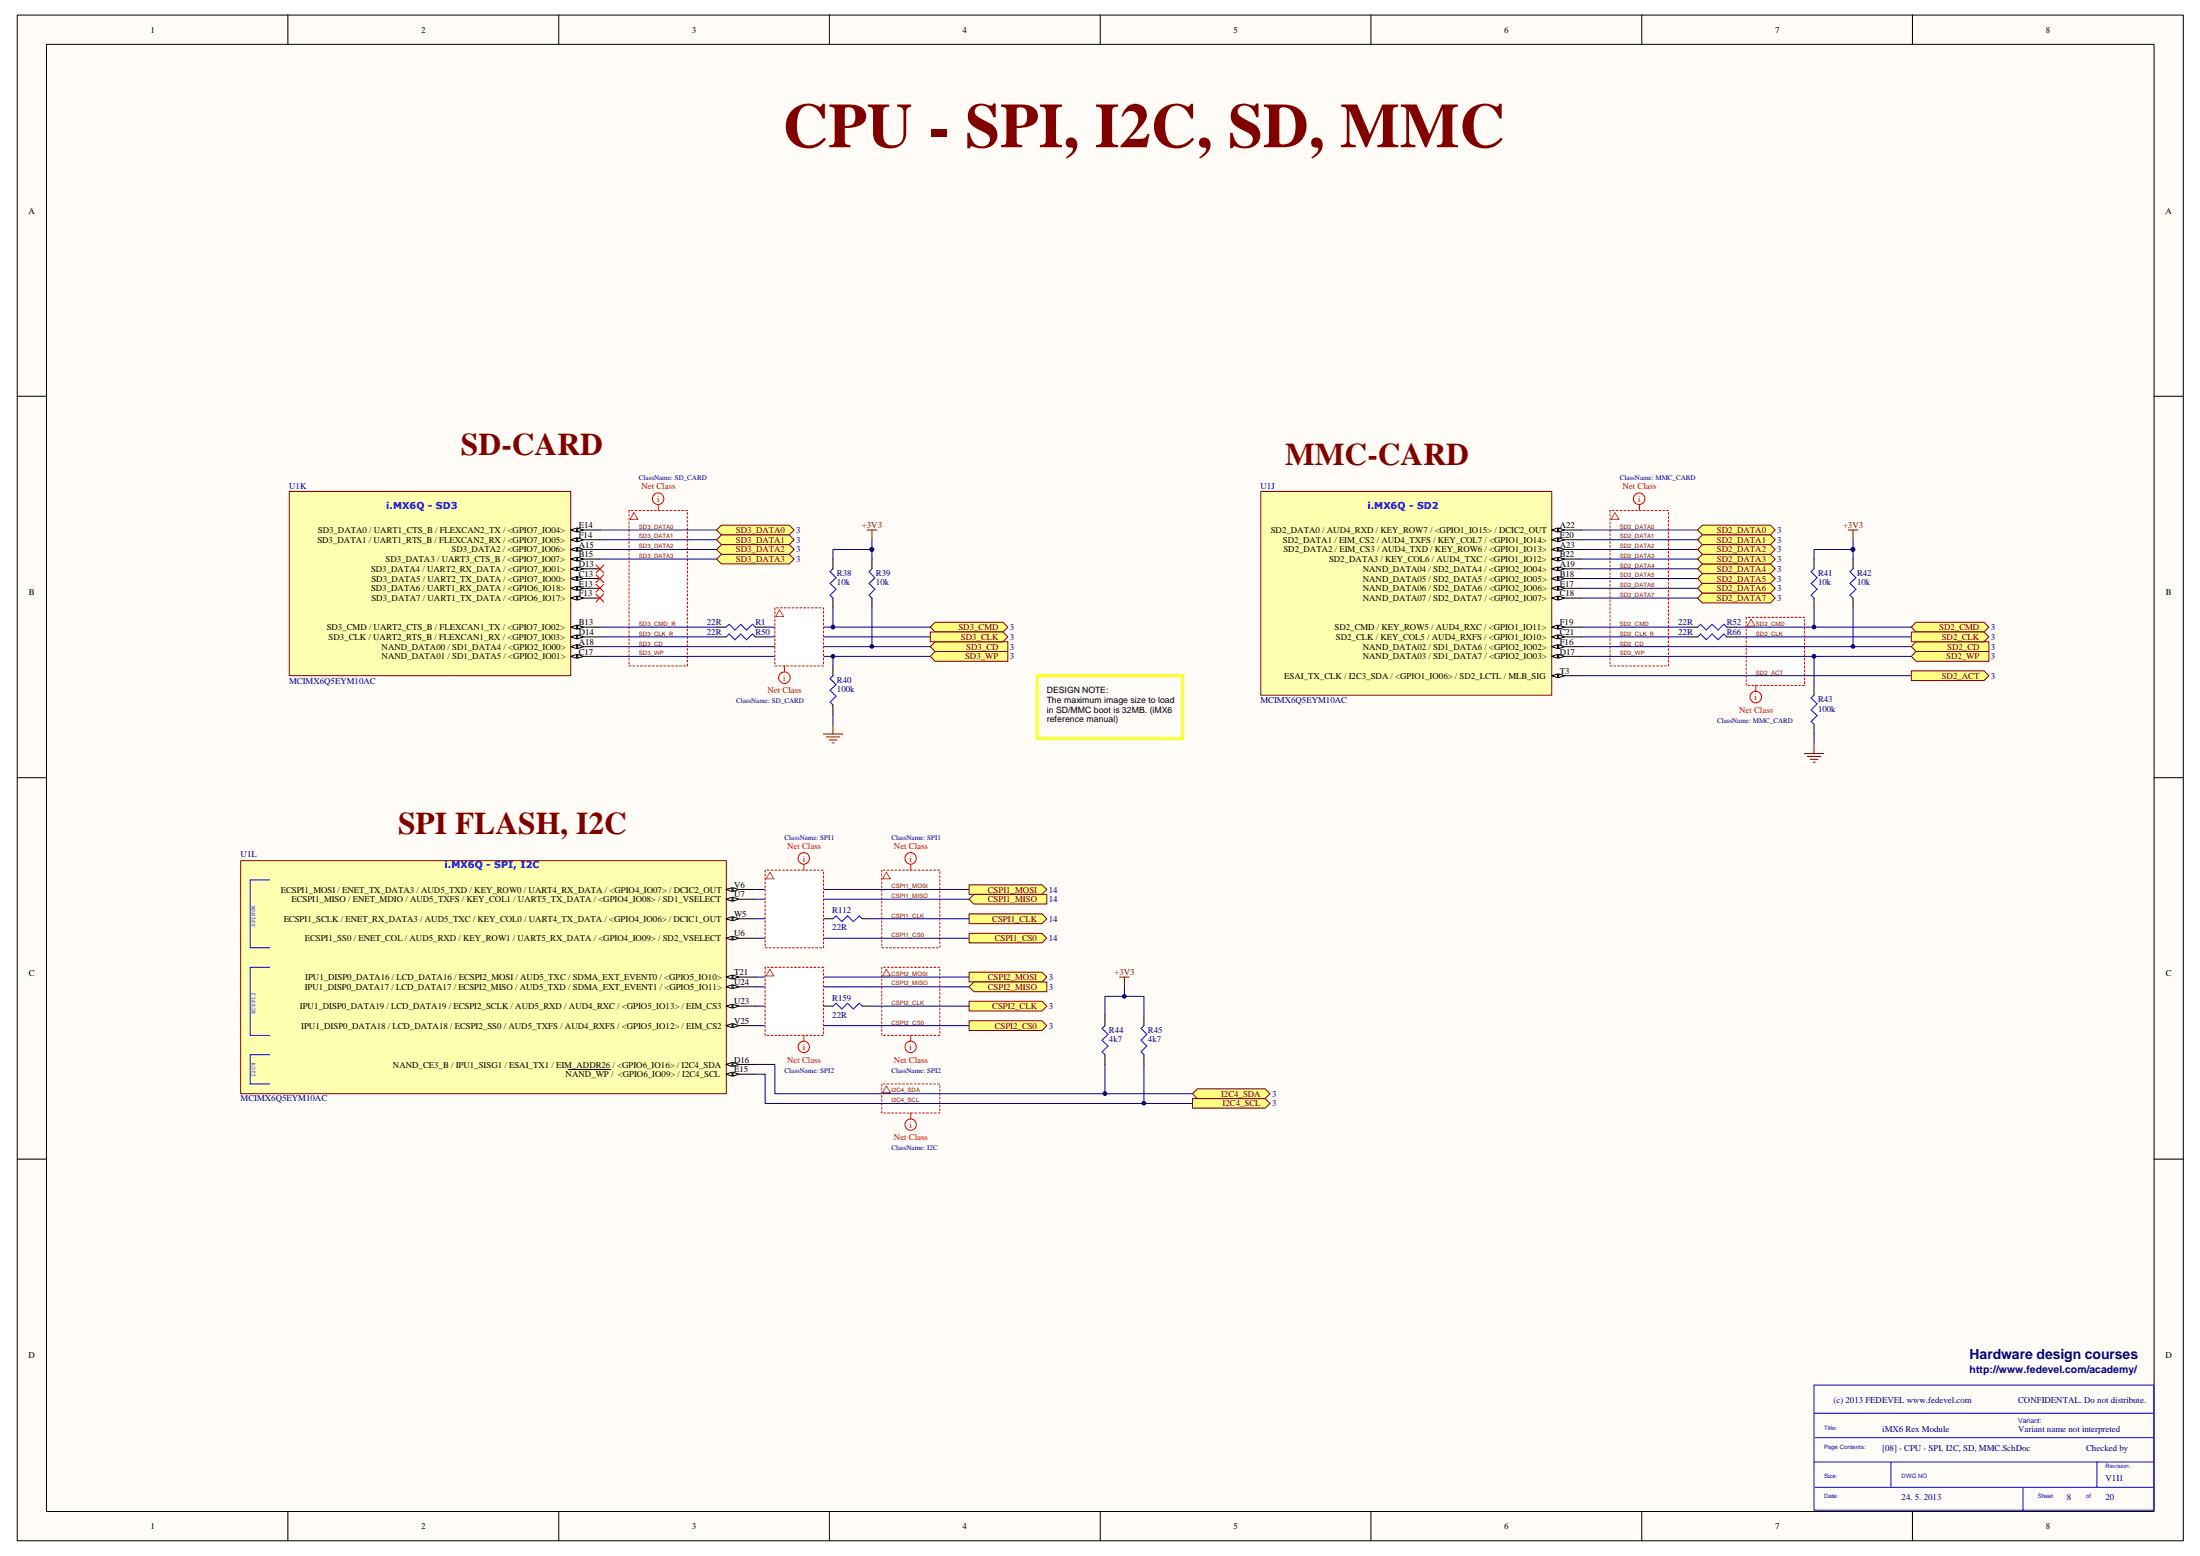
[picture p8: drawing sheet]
<svg xmlns="http://www.w3.org/2000/svg" width="420mm" height="297mm" viewBox="0 0 420 297" stroke-linecap="round" stroke-linejoin="round" font-family="sans-serif">
<path d="M3.3 2.9h413.7v291.2h-413.7z" fill="#fffcf8"/>
<path d="M3.3 2.9h413.7v291.2h-413.7z" fill="none" stroke="#000" stroke-width=".19"/>
<path d="M8.9 8.5h402.5v280h-402.5z" fill="#fffcf8"/>
<g fill="none" stroke="#000" stroke-width=".19">
<path d="M8.9 8.5h402.5v280h-402.5zM55 2.8v5.6M106.7 2.8v5.6M158.4 2.8v5.6M210.1 2.8v5.6M261.8 2.8v5.6M313.6 2.8v5.6M365.2 2.8v5.6M3.3 75.6h5.5M411.4 75.6h5.6M3.3 148.5h5.5M411.4 148.5h5.6"/>
<path d="M3.3 221.3h5.5M411.4 221.3h5.6M55 288.5v5.6M106.7 288.5v5.6M158.4 288.5v5.6M210.1 288.5v5.6M261.8 288.5v5.6M313.6 288.5v5.6M365.2 288.5v5.6"/>
</g>
<path d="M333.5 117.9h11.1v13h-11.1z" fill-rule="evenodd" fill="#fff"/>
<path d="M333.5 117.9h11.1v13h-11.1z" fill="none" stroke="#f00" stroke-width=".19" stroke-dasharray=".4 .4"/>
<path d="M334.4 118.2l.7 1.3h-1.4z" fill="none" stroke="#f33" stroke-width=".19"/>
<path d="M307.5 97.5h11.1v29.6h-11.1z" fill-rule="evenodd" fill="#fff"/>
<path d="M307.5 97.5h11.1v29.6h-11.1z" fill="none" stroke="#f00" stroke-width=".19" stroke-dasharray=".4 .4"/>
<path d="M308.4 97.8l.8 1.3h-1.5z" fill="none" stroke="#f33" stroke-width=".19"/>
<path d="M120.1 97.5h11.2v29.6h-11.2z" fill-rule="evenodd" fill="#fff"/>
<path d="M120.1 97.5h11.2v29.6h-11.2z" fill="none" stroke="#f00" stroke-width=".19" stroke-dasharray=".4 .4"/>
<path d="M121.1 97.8l.7 1.3h-1.5z" fill="none" stroke="#f33" stroke-width=".19"/>
<path d="M168.4 166.1h11.1v14.8h-11.1z" fill-rule="evenodd" fill="#fff"/>
<path d="M168.4 166.1h11.1v14.8h-11.1z" fill="none" stroke="#f00" stroke-width=".19" stroke-dasharray=".4 .4"/>
<path d="M169.3 166.5l.7 1.3h-1.4z" fill="none" stroke="#f33" stroke-width=".19"/>
<path d="M168.4 184.7h11.1v13h-11.1z" fill-rule="evenodd" fill="#fff"/>
<path d="M168.4 184.7h11.1v13h-11.1z" fill="none" stroke="#f00" stroke-width=".19" stroke-dasharray=".4 .4"/>
<path d="M169.3 185l.7 1.3h-1.4z" fill="none" stroke="#f33" stroke-width=".19"/>
<path d="M168.4 206.9h11.1v5.6h-11.1z" fill-rule="evenodd" fill="#fff"/>
<path d="M168.4 206.9h11.1v5.6h-11.1z" fill="none" stroke="#f00" stroke-width=".19" stroke-dasharray=".4 .4"/>
<path d="M169.3 207.3l.7 1.3h-1.4z" fill="none" stroke="#f33" stroke-width=".19"/>
<path d="M346.4 264.4h64.9v23.9h-64.9zM346.4 269.8h65M346.4 279.1h65M346.7 274.4h64.7M361.1 279.1v4.8M400.5 279.1v4.8M346.7 283.9h64.7M386.4 283.9v4.6" fill="none" stroke="#00f" stroke-width=".19"/>
<path d="M114.6 101.2h22.3M114.6 104.9h22.3M114.6 106.7h22.3M114.6 103h22.3M146.1 119.7h31.6M114.6 123.4h63.1M114.6 125.3h63.1M146.1 121.6h31.6M214.7 188.4v1.8" fill="none" stroke="#000080" stroke-width=".19"/>
<path d="M213.8 186.5h1.9M214.7 186.5v1.9" fill="none" stroke="#800000" stroke-width=".19"/>
<circle cx="214.7" cy="190.2" r=".35" fill="#000080"/>
<g fill="none" stroke="#000080" stroke-width=".19">
<path d="M144.3 179.1h40.8M144.3 169.8h40.8M144.3 171.7h40.8M144.3 203.2h3.7v5.6h79.7M144.3 205.1h1.8v5.6h81.6"/>
<circle cx="214.7" cy="190.2" r=".35"/>
</g>
<path d="M185.1 168.9h13.9l.9 .9-.9 .9h-13.9z" fill-rule="evenodd" fill="#ffff80"/>
<path d="M185.1 168.9h13.9l.9 .9-.9 .9h-13.9z" fill="none" stroke="#800000" stroke-width=".19"/>
<path d="M185.1 171.7l.9-1h13.9v1.9h-13.9z" fill-rule="evenodd" fill="#ffff80"/>
<path d="M185.1 171.7l.9-1h13.9v1.9h-13.9z" fill="none" stroke="#800000" stroke-width=".19"/>
<path d="M185.1 174.5h13.9l.9 .9-.9 .9h-13.9z" fill-rule="evenodd" fill="#ffff80"/>
<path d="M185.1 174.5h13.9l.9 .9-.9 .9h-13.9z" fill="none" stroke="#800000" stroke-width=".19"/>
<path d="M185.1 178.2h13.9l.9 .9-.9 .9h-13.9z" fill-rule="evenodd" fill="#ffff80"/>
<path d="M185.1 178.2h13.9l.9 .9-.9 .9h-13.9z" fill="none" stroke="#800000" stroke-width=".19"/>
<path d="M144.3 195.8h40.8M144.3 186.5h40.8M144.3 188.4h40.8" fill="none" stroke="#000080" stroke-width=".19"/>
<path d="M185.1 185.6h13.9l.9 .9-.9 1h-13.9z" fill-rule="evenodd" fill="#ffff80"/>
<path d="M185.1 185.6h13.9l.9 .9-.9 1h-13.9z" fill="none" stroke="#800000" stroke-width=".19"/>
<path d="M185.1 188.4l.9-.9h13.9v1.8h-13.9z" fill-rule="evenodd" fill="#ffff80"/>
<path d="M185.1 188.4l.9-.9h13.9v1.8h-13.9z" fill="none" stroke="#800000" stroke-width=".19"/>
<path d="M185.1 191.1h13.9l.9 1-.9 .9h-13.9z" fill-rule="evenodd" fill="#ffff80"/>
<path d="M185.1 191.1h13.9l.9 1-.9 .9h-13.9z" fill="none" stroke="#800000" stroke-width=".19"/>
<path d="M185.1 194.9h13.9l.9 .9-.9 .9h-13.9z" fill-rule="evenodd" fill="#ffff80"/>
<path d="M185.1 194.9h13.9l.9 .9-.9 .9h-13.9z" fill="none" stroke="#800000" stroke-width=".19"/>
<path d="M211 193.9v-3.7h7.5v3.7M211 203.2v5.6" fill="none" stroke="#000080" stroke-width=".19"/>
<circle cx="211" cy="208.8" r=".35" fill="#000080"/>
<g fill="none" stroke="#000080" stroke-width=".19">
<path d="M218.5 203.2v7.5"/>
<circle cx="211" cy="208.8" r=".35"/>
</g>
<circle cx="218.5" cy="210.6" r=".35" fill="#000080"/>
<circle cx="218.5" cy="210.6" r=".35" fill="none" stroke="#000080" stroke-width=".19"/>
<path d="M227.7 209.7h13.9l1 1-1 .8h-13.9z" fill-rule="evenodd" fill="#ffff80"/>
<path d="M227.7 209.7h13.9l1 1-1 .8h-13.9z" fill="none" stroke="#800000" stroke-width=".19"/>
<path d="M227.7 208.8l1-.9h12.9l1 .9-1 .9h-12.9z" fill-rule="evenodd" fill="#ffff80"/>
<path d="M227.7 208.8l1-.9h12.9l1 .9-1 .9h-12.9z" fill="none" stroke="#800000" stroke-width=".19"/>
<g fill="none" stroke="#f00" stroke-width=".19">
<path d="M173.9 165v1.1M173.9 197.7v1.1M173.9 212.5v1.1"/>
<circle cx="173.9" cy="163.9" r="1.09"/>
<circle cx="173.9" cy="199.9" r="1.09"/>
<circle cx="173.9" cy="214.7" r="1.08"/>
</g>
<path d="M177.7 119.7l.9-.9h12.9l1 .9-1 .9h-12.9z" fill-rule="evenodd" fill="#ffff80"/>
<path d="M177.7 119.7l.9-.9h12.9l1 .9-1 .9h-12.9z" fill="none" stroke="#800000" stroke-width=".19"/>
<path d="M177.7 123.4l.9-.9h13.9v1.9h-13.9z" fill-rule="evenodd" fill="#ffff80"/>
<path d="M177.7 123.4l.9-.9h13.9v1.9h-13.9z" fill="none" stroke="#800000" stroke-width=".19"/>
<path d="M177.7 120.6h13.8l1 1-1 .9h-13.8z" fill-rule="evenodd" fill="#ffff80"/>
<path d="M177.7 120.6h13.8l1 1-1 .9h-13.8z" fill="none" stroke="#800000" stroke-width=".19"/>
<path d="M177.7 125.3l.9-.9h13.9v1.8h-13.9z" fill-rule="evenodd" fill="#ffff80"/>
<path d="M177.7 125.3l.9-.9h13.9v1.8h-13.9z" fill="none" stroke="#800000" stroke-width=".19"/>
<g fill="none" stroke="#f00" stroke-width=".19">
<path d="M125.7 96.4v1.1"/>
<circle cx="125.7" cy="95.2" r="1.1"/>
</g>
<path d="M302 108.6h22.2M302 112.3h22.2M302 114.2h22.2M302 110.4h22.2M331.6 119.7h33.4M302 123.4h63M302 125.3h63M331.6 121.6h33.4" fill="none" stroke="#000080" stroke-width=".19"/>
<path d="M325.1 107.7h13l.9 .9-.9 .9h-13l-.9-.9z" fill-rule="evenodd" fill="#ffff80"/>
<path d="M325.1 107.7h13l.9 .9-.9 .9h-13l-.9-.9z" fill="none" stroke="#800000" stroke-width=".19"/>
<path d="M325.1 109.5h13l.9 .9-.9 1h-13l-.9-1z" fill-rule="evenodd" fill="#ffff80"/>
<path d="M325.1 109.5h13l.9 .9-.9 1h-13l-.9-1z" fill="none" stroke="#800000" stroke-width=".19"/>
<path d="M325.1 111.4h13l.9 .9-.9 .9h-13l-.9-.9z" fill-rule="evenodd" fill="#ffff80"/>
<path d="M325.1 111.4h13l.9 .9-.9 .9h-13l-.9-.9z" fill="none" stroke="#800000" stroke-width=".19"/>
<path d="M325.1 113.2h13l.9 1-.9 .9h-13l-.9-.9z" fill-rule="evenodd" fill="#ffff80"/>
<path d="M325.1 113.2h13l.9 1-.9 .9h-13l-.9-.9z" fill="none" stroke="#800000" stroke-width=".19"/>
<path d="M365.9 118.8h13l.9 .9-.9 .9h-13l-.9-.9z" fill-rule="evenodd" fill="#ffff80"/>
<path d="M365.9 118.8h13l.9 .9-.9 .9h-13l-.9-.9z" fill="none" stroke="#800000" stroke-width=".19"/>
<path d="M365.9 122.5h13.9v1.9h-13.9l-.9-1z" fill-rule="evenodd" fill="#ffff80"/>
<path d="M365.9 122.5h13.9v1.9h-13.9l-.9-1z" fill="none" stroke="#800000" stroke-width=".19"/>
<path d="M365 120.6h13.9l.9 1-.9 .9h-13.9z" fill-rule="evenodd" fill="#ffff80"/>
<path d="M365 120.6h13.9l.9 1-.9 .9h-13.9z" fill="none" stroke="#800000" stroke-width=".19"/>
<path d="M302 101.2h22.2M302 104.9h22.2M302 106.7h22.2M302 103h22.2" fill="none" stroke="#000080" stroke-width=".19"/>
<path d="M365.9 124.4h13.9v1.8h-13.9l-.9-.9z" fill-rule="evenodd" fill="#ffff80"/>
<path d="M165.6 101.2h1.9M166.5 101.2v1.8M365.9 124.4h13.9v1.8h-13.9l-.9-.9z" fill="none" stroke="#800000" stroke-width=".19"/>
<g fill="none" stroke="#f00" stroke-width=".19">
<path d="M313.1 96.4v1.1"/>
<circle cx="313" cy="95.2" r="1.1"/>
</g>
<path d="M159.1 108.6l-.6 .5 1.2 1.2-1.2 1.1 1.2 1.1-1.2 1.1 .6 .6M166.5 108.6l-.5 .5 1.1 1.2-1.1 1.1 1.1 1.1-1.1 1.1 .5 .6M211 195.8l-.5 .5 1.1 1.1-1.1 1.2 1.1 1.1-1.1 1.1 .5 .5M218.5 195.8l-.6 .5 1.1 1.1-1.1 1.2 1.1 1.1-1.1 1.1 .6 .5" fill="none" stroke="#00f" stroke-width=".19"/>
<path d="M159.1 106.7v1.9M159.1 114.2v1.8M166.5 106.7v1.9M166.5 114.2v1.8M211 193.9v1.9M218.5 193.9v1.9M211 201.3v1.9M218.5 201.3v1.9" fill="none" stroke="#000" stroke-width=".19"/>
<path d="M159.1 116v3.7" fill="none" stroke="#000080" stroke-width=".19"/>
<circle cx="159.1" cy="119.7" r=".35" fill="#000080"/>
<g fill="none" stroke="#000080" stroke-width=".19">
<path d="M166.5 116v7.4"/>
<circle cx="159.1" cy="119.7" r=".35"/>
</g>
<circle cx="166.5" cy="123.4" r=".35" fill="#000080"/>
<g fill="none" stroke="#000080" stroke-width=".19">
<path d="M159.1 106.7v-1.8h7.4v1.8"/>
<circle cx="166.5" cy="123.4" r=".35"/>
</g>
<circle cx="166.5" cy="104.9" r=".36" fill="#000080"/>
<g fill="none" stroke="#000080" stroke-width=".19">
<path d="M346.4 116v3.7"/>
<circle cx="166.5" cy="104.9" r=".36"/>
</g>
<path d="M346.4 108.6l-.5 .5 1.1 1.2-1.1 1.1 1.1 1.1-1.1 1.1 .5 .6M353.9 108.6l-.6 .5 1.1 1.2-1.1 1.1 1.1 1.1-1.1 1.1 .6 .6" fill="none" stroke="#00f" stroke-width=".19"/>
<path d="M346.4 106.7v1.9M346.4 114.2v1.8M353.9 106.7v1.9M353.9 114.2v1.8" fill="none" stroke="#000" stroke-width=".19"/>
<path d="M353 101.2h1.8M353.9 101.2v1.8" fill="none" stroke="#800000" stroke-width=".19"/>
<circle cx="346.4" cy="119.7" r=".35" fill="#000080"/>
<g fill="none" stroke="#000080" stroke-width=".19">
<path d="M353.9 116v7.4"/>
<circle cx="346.4" cy="119.7" r=".35"/>
</g>
<circle cx="353.9" cy="123.4" r=".35" fill="#000080"/>
<g fill="none" stroke="#000080" stroke-width=".19">
<path d="M346.4 106.7v-1.8h7.5v1.8"/>
<circle cx="353.9" cy="123.4" r=".35"/>
</g>
<circle cx="353.9" cy="104.9" r=".36" fill="#000080"/>
<g fill="none" stroke="#000080" stroke-width=".19">
<path d="M353.9 103v1.9"/>
<circle cx="353.9" cy="104.9" r=".36"/>
</g>
<circle cx="353.9" cy="104.9" r=".36" fill="#000080"/>
<g fill="none" stroke="#000080" stroke-width=".19">
<path d="M166.5 103v1.9"/>
<circle cx="353.9" cy="104.9" r=".36"/>
</g>
<circle cx="166.5" cy="104.9" r=".36" fill="#000080"/>
<g fill="none" stroke="#000080" stroke-width=".19">
<path d="M159.1 125.3v1.8"/>
<circle cx="166.5" cy="104.9" r=".36"/>
</g>
<path d="M159.1 129l-.6 .5 1.2 1.2-1.2 1.1 1.2 1.1-1.2 1.1 .6 .6" fill="none" stroke="#00f" stroke-width=".19"/>
<path d="M159.1 127.1v1.9M159.1 134.6v1.8" fill="none" stroke="#000" stroke-width=".19"/>
<circle cx="159.1" cy="125.3" r=".35" fill="#000080"/>
<g fill="none" stroke="#000080" stroke-width=".19">
<path d="M114.6 119.7h22.3M302 119.7h20.4M114.6 121.6h22.3M159.1 136.4v1.9M302 121.6h20.4M346.4 140.1v1.9M144.3 175.4h13M166.5 175.4h18.6M144.3 192.1h13M166.5 192.1h18.6"/>
<circle cx="159.1" cy="125.3" r=".35"/>
</g>
<path d="M159.1 138.3v1.8M157.3 140.1h3.6M157.8 140.7h2.6M158.4 141.3h1.4M158.9 141.8h.4M344.6 143.8h3.7M345.2 144.4h2.6M345.7 144.9h1.5M346.3 145.5h.4M346.4 142v1.8" fill="none" stroke="#800000" stroke-width=".19"/>
<path d="M138.7 119.7l.6-.5 1.1 1.1 1.1-1.1 1.1 1.1 1.1-1.1 .6 .5M324.2 119.7l.6-.5 1.1 1.1 1.1-1.1 1.1 1.1 1.1-1.1 .6 .5M138.7 121.6l.6-.6 1.1 1.1 1.1-1.1 1.1 1.1 1.1-1.1 .6 .6M324.2 121.6l.6-.6 1.1 1.1 1.1-1.1 1.1 1.1 1.1-1.1 .6 .6M346.4 132.7l-.5 .6 1.1 1.1-1.1 1.1 1.1 1.1-1.1 1.1 .5 .6M159.1 175.4l.6-.6 1.1 1.1 1.1-1.1 1.1 1.1 1.1-1.1 .6 .6M159.1 192.1l.6-.6 1.1 1.1 1.1-1.1 1.1 1.1 1.1-1.1 .6 .6" fill="none" stroke="#00f" stroke-width=".19"/>
<g fill="none" stroke="#000" stroke-width=".19">
<path d="M136.9 119.7h1.8M144.3 119.7h1.8M322.4 119.7h1.8M329.8 119.7h1.8M136.9 121.6h1.8M144.3 121.6h1.8M322.4 121.6h1.8M329.8 121.6h1.8M346.4 130.9v1.8M346.4 138.3v1.8M157.3 175.4h1.8M164.7 175.4h1.8"/>
<path d="M157.3 192.1h1.8M164.7 192.1h1.8"/>
</g>
<path d="M198.1 129h27.7v12h-27.7z" fill="none" stroke="#ff0" stroke-width=".56"/>
<g fill="none" stroke="#f00" stroke-width=".19">
<path d="M335.3 130.9v1.1"/>
<circle cx="335.3" cy="133.1" r="1.1"/>
</g>
<path d="M148 116h9.3v11.1h-9.3z" fill-rule="evenodd" fill="#fff"/>
<path d="M148 116h9.3v11.1h-9.3z" fill="none" stroke="#f00" stroke-width=".19" stroke-dasharray=".4 .4"/>
<path d="M148.9 116.4l.7 1.3h-1.4z" fill="none" stroke="#f33" stroke-width=".19"/>
<g fill="none" stroke="#f00" stroke-width=".19">
<path d="M149.8 127.1v1.2"/>
<circle cx="149.8" cy="129.4" r="1.1"/>
</g>
<path d="M240.8 93.9h55.6v38.8h-55.6z" fill="#ffffb0"/>
<path d="M240.8 93.8h55.6v38.9h-55.6z" fill="none" stroke="#800000" stroke-width=".19"/>
<path d="M296.4 119.7h5.6" fill="none" stroke="#000" stroke-width=".19"/>
<path d="M296.4 119.7l1.1-.4v.8z" fill="#fffcf8"/>
<path d="M296.4 119.7l1.1-.4v.8z" fill="none" stroke="#000" stroke-width=".19"/>
<path d="M297.7 119.3l1.1 .4-1.1 .4z" fill="#fffcf8"/>
<path d="M297.7 119.3l1.1 .4-1.1 .4zM296.4 121.6h5.6" fill="none" stroke="#000" stroke-width=".19"/>
<path d="M296.4 121.6l1.1-.4v.8z" fill="#fffcf8"/>
<path d="M296.4 121.6l1.1-.4v.8z" fill="none" stroke="#000" stroke-width=".19"/>
<path d="M297.7 121.2l1.1 .4-1.1 .4z" fill="#fffcf8"/>
<path d="M296.4 101.2h5.6M297.7 121.2l1.1 .4-1.1 .4z" fill="none" stroke="#000" stroke-width=".19"/>
<path d="M296.4 101.2l1.1-.4v.8z" fill="#fffcf8"/>
<path d="M296.4 101.2l1.1-.4v.8z" fill="none" stroke="#000" stroke-width=".19"/>
<path d="M297.7 100.8l1.1 .4-1.1 .4z" fill="#fffcf8"/>
<path d="M296.4 103h5.6M297.7 100.8l1.1 .4-1.1 .4z" fill="none" stroke="#000" stroke-width=".19"/>
<path d="M296.4 103l1.1-.3v.7z" fill="#fffcf8"/>
<path d="M296.4 103l1.1-.3v.7z" fill="none" stroke="#000" stroke-width=".19"/>
<path d="M297.7 102.7l1.1 .3-1.1 .4z" fill="#fffcf8"/>
<path d="M296.4 104.9h5.6M297.7 102.7l1.1 .3-1.1 .4z" fill="none" stroke="#000" stroke-width=".19"/>
<path d="M296.4 104.9l1.1-.4v.7z" fill="#fffcf8"/>
<path d="M296.4 104.9l1.1-.4v.7z" fill="none" stroke="#000" stroke-width=".19"/>
<path d="M297.7 104.5l1.1 .4-1.1 .3z" fill="#fffcf8"/>
<path d="M296.4 106.7h5.6M297.7 104.5l1.1 .4-1.1 .3z" fill="none" stroke="#000" stroke-width=".19"/>
<path d="M296.4 106.7l1.1-.3v.7z" fill="#fffcf8"/>
<path d="M296.4 106.7l1.1-.3v.7z" fill="none" stroke="#000" stroke-width=".19"/>
<path d="M297.7 106.4l1.1 .3-1.1 .4z" fill="#fffcf8"/>
<path d="M297.7 106.4l1.1 .3-1.1 .4zM296.4 123.4h5.6" fill="none" stroke="#000" stroke-width=".19"/>
<path d="M296.4 123.4l1.1-.3v.7z" fill="#fffcf8"/>
<path d="M296.4 123.4l1.1-.3v.7z" fill="none" stroke="#000" stroke-width=".19"/>
<path d="M297.7 123.1l1.1 .3-1.1 .4z" fill="#fffcf8"/>
<path d="M296.4 125.3h5.6M297.7 123.1l1.1 .3-1.1 .4z" fill="none" stroke="#000" stroke-width=".19"/>
<path d="M296.4 125.3l1.1-.4v.7z" fill="#fffcf8"/>
<path d="M296.4 125.3l1.1-.4v.7z" fill="none" stroke="#000" stroke-width=".19"/>
<path d="M297.7 124.9l1.1 .4-1.1 .3z" fill="#fffcf8"/>
<path d="M296.4 108.6h5.6M297.7 124.9l1.1 .4-1.1 .3z" fill="none" stroke="#000" stroke-width=".19"/>
<path d="M296.4 108.6l1.1-.4v.8z" fill="#fffcf8"/>
<path d="M296.4 108.6l1.1-.4v.8z" fill="none" stroke="#000" stroke-width=".19"/>
<path d="M297.7 108.2l1.1 .4-1.1 .4z" fill="#fffcf8"/>
<path d="M296.4 110.4h5.6M297.7 108.2l1.1 .4-1.1 .4z" fill="none" stroke="#000" stroke-width=".19"/>
<path d="M296.4 110.4l1.1-.3v.7z" fill="#fffcf8"/>
<path d="M296.4 110.4l1.1-.3v.7z" fill="none" stroke="#000" stroke-width=".19"/>
<path d="M297.7 110.1l1.1 .3-1.1 .4z" fill="#fffcf8"/>
<path d="M296.4 112.3h5.6M297.7 110.1l1.1 .3-1.1 .4z" fill="none" stroke="#000" stroke-width=".19"/>
<path d="M296.4 112.3l1.1-.4v.8z" fill="#fffcf8"/>
<path d="M296.4 112.3l1.1-.4v.8z" fill="none" stroke="#000" stroke-width=".19"/>
<path d="M297.7 111.9l1.1 .4-1.1 .4z" fill="#fffcf8"/>
<path d="M296.4 114.2h5.6M297.7 111.9l1.1 .4-1.1 .4z" fill="none" stroke="#000" stroke-width=".19"/>
<path d="M296.4 114.2l1.1-.4v.8z" fill="#fffcf8"/>
<path d="M296.4 114.2l1.1-.4v.8z" fill="none" stroke="#000" stroke-width=".19"/>
<path d="M297.7 113.8l1.1 .4-1.1 .4z" fill="#fffcf8"/>
<path d="M297.7 113.8l1.1 .4-1.1 .4zM296.4 129h5.6" fill="none" stroke="#000" stroke-width=".19"/>
<path d="M296.4 129l1.1-.3v.7z" fill="#fffcf8"/>
<path d="M296.4 129l1.1-.3v.7z" fill="none" stroke="#000" stroke-width=".19"/>
<path d="M297.7 128.7l1.1 .3-1.1 .4z" fill="#fffcf8"/>
<path d="M297.7 128.7l1.1 .3-1.1 .4z" fill="none" stroke="#000" stroke-width=".19"/>
<path d="M55.3 93.9h53.7v35.1h-53.7z" fill="#ffffb0"/>
<path d="M55.2 93.8h53.8v35.2h-53.8z" fill="none" stroke="#800000" stroke-width=".19"/>
<path d="M109 123.4h5.6" fill="none" stroke="#000" stroke-width=".19"/>
<path d="M109 123.4l1.1-.3v.7z" fill="#fffcf8"/>
<path d="M109 123.4l1.1-.3v.7z" fill="none" stroke="#000" stroke-width=".19"/>
<path d="M110.3 123.1l1.1 .3-1.1 .4z" fill="#fffcf8"/>
<path d="M109 125.3h5.6M110.3 123.1l1.1 .3-1.1 .4z" fill="none" stroke="#000" stroke-width=".19"/>
<path d="M109 125.3l1.1-.4v.7z" fill="#fffcf8"/>
<path d="M109 125.3l1.1-.4v.7z" fill="none" stroke="#000" stroke-width=".19"/>
<path d="M110.3 124.9l1.1 .4-1.1 .3z" fill="#fffcf8"/>
<path d="M109 114.2h5.6M110.3 124.9l1.1 .4-1.1 .3z" fill="none" stroke="#000" stroke-width=".19"/>
<path d="M109 114.2l1.1-.4v.8z" fill="#fffcf8"/>
<path d="M109 114.2l1.1-.4v.8z" fill="none" stroke="#000" stroke-width=".19"/>
<path d="M110.3 113.8l1.1 .4-1.1 .4z" fill="#fffcf8"/>
<path d="M109 112.3h5.6M110.3 113.8l1.1 .4-1.1 .4z" fill="none" stroke="#000" stroke-width=".19"/>
<path d="M109 112.3l1.1-.4v.8z" fill="#fffcf8"/>
<path d="M109 112.3l1.1-.4v.8z" fill="none" stroke="#000" stroke-width=".19"/>
<path d="M110.3 111.9l1.1 .4-1.1 .4z" fill="#fffcf8"/>
<path d="M109 110.4h5.6M110.3 111.9l1.1 .4-1.1 .4z" fill="none" stroke="#000" stroke-width=".19"/>
<path d="M109 110.4l1.1-.3v.7z" fill="#fffcf8"/>
<path d="M109 110.4l1.1-.3v.7z" fill="none" stroke="#000" stroke-width=".19"/>
<path d="M110.3 110.1l1.1 .3-1.1 .4z" fill="#fffcf8"/>
<path d="M109 108.6h5.6M110.3 110.1l1.1 .3-1.1 .4z" fill="none" stroke="#000" stroke-width=".19"/>
<path d="M109 108.6l1.1-.4v.8z" fill="#fffcf8"/>
<path d="M109 108.6l1.1-.4v.8z" fill="none" stroke="#000" stroke-width=".19"/>
<path d="M110.3 108.2l1.1 .4-1.1 .4z" fill="#fffcf8"/>
<path d="M109 119.7h5.6M110.3 108.2l1.1 .4-1.1 .4z" fill="none" stroke="#000" stroke-width=".19"/>
<path d="M109 119.7l1.1-.4v.8z" fill="#fffcf8"/>
<path d="M109 119.7l1.1-.4v.8z" fill="none" stroke="#000" stroke-width=".19"/>
<path d="M110.3 119.3l1.1 .4-1.1 .4z" fill="#fffcf8"/>
<path d="M110.3 119.3l1.1 .4-1.1 .4zM109 121.6h5.6" fill="none" stroke="#000" stroke-width=".19"/>
<path d="M109 121.6l1.1-.4v.8z" fill="#fffcf8"/>
<path d="M109 121.6l1.1-.4v.8z" fill="none" stroke="#000" stroke-width=".19"/>
<path d="M110.3 121.2l1.1 .4-1.1 .4z" fill="#fffcf8"/>
<path d="M109 101.2h5.6M110.3 121.2l1.1 .4-1.1 .4z" fill="none" stroke="#000" stroke-width=".19"/>
<path d="M109 101.2l1.1-.4v.8z" fill="#fffcf8"/>
<path d="M109 101.2l1.1-.4v.8z" fill="none" stroke="#000" stroke-width=".19"/>
<path d="M110.3 100.8l1.1 .4-1.1 .4z" fill="#fffcf8"/>
<path d="M109 103h5.6M110.3 100.8l1.1 .4-1.1 .4z" fill="none" stroke="#000" stroke-width=".19"/>
<path d="M109 103l1.1-.3v.7z" fill="#fffcf8"/>
<path d="M109 103l1.1-.3v.7z" fill="none" stroke="#000" stroke-width=".19"/>
<path d="M110.3 102.7l1.1 .3-1.1 .4z" fill="#fffcf8"/>
<path d="M109 104.9h5.6M110.3 102.7l1.1 .3-1.1 .4z" fill="none" stroke="#000" stroke-width=".19"/>
<path d="M109 104.9l1.1-.4v.7z" fill="#fffcf8"/>
<path d="M109 104.9l1.1-.4v.7z" fill="none" stroke="#000" stroke-width=".19"/>
<path d="M110.3 104.5l1.1 .4-1.1 .3z" fill="#fffcf8"/>
<path d="M109 106.7h5.6M110.3 104.5l1.1 .4-1.1 .3z" fill="none" stroke="#000" stroke-width=".19"/>
<path d="M109 106.7l1.1-.3v.7z" fill="#fffcf8"/>
<path d="M109 106.7l1.1-.3v.7z" fill="none" stroke="#000" stroke-width=".19"/>
<path d="M110.3 106.4l1.1 .3-1.1 .4z" fill="#fffcf8"/>
<path d="M110.3 106.4l1.1 .3-1.1 .4z" fill="none" stroke="#000" stroke-width=".19"/>
<path d="M46 164.3h92.7v44.5h-92.7z" fill="#ffffb0"/>
<path d="M46 164.3h92.7v44.5h-92.7z" fill="none" stroke="#800000" stroke-width=".19"/>
<path d="M138.7 175.4h5.6" fill="none" stroke="#000" stroke-width=".19"/>
<path d="M138.7 175.4l1.1-.4v.8z" fill="#fffcf8"/>
<path d="M138.7 175.4l1.1-.4v.8z" fill="none" stroke="#000" stroke-width=".19"/>
<path d="M140 175l1.1 .4-1.1 .4z" fill="#fffcf8"/>
<path d="M138.7 171.7h5.6M140 175l1.1 .4-1.1 .4z" fill="none" stroke="#000" stroke-width=".19"/>
<path d="M138.7 171.7l1.1-.4v.7z" fill="#fffcf8"/>
<path d="M138.7 171.7l1.1-.4v.7z" fill="none" stroke="#000" stroke-width=".19"/>
<path d="M140 171.3l1.1 .4-1.1 .3z" fill="#fffcf8"/>
<path d="M138.7 169.8h5.6M140 171.3l1.1 .4-1.1 .3z" fill="none" stroke="#000" stroke-width=".19"/>
<path d="M138.7 169.8l1.1-.3v.7z" fill="#fffcf8"/>
<path d="M138.7 169.8l1.1-.3v.7z" fill="none" stroke="#000" stroke-width=".19"/>
<path d="M140 169.5l1.1 .3-1.1 .4z" fill="#fffcf8"/>
<path d="M138.7 179.1h5.6M140 169.5l1.1 .3-1.1 .4z" fill="none" stroke="#000" stroke-width=".19"/>
<path d="M138.7 179.1l1.1-.4v.8z" fill="#fffcf8"/>
<path d="M138.7 179.1l1.1-.4v.8z" fill="none" stroke="#000" stroke-width=".19"/>
<path d="M140 178.7l1.1 .4-1.1 .4z" fill="#fffcf8"/>
<path d="M140 178.7l1.1 .4-1.1 .4zM138.7 203.2h5.6" fill="none" stroke="#000" stroke-width=".19"/>
<path d="M138.7 203.2l1.1-.4v.8z" fill="#fffcf8"/>
<path d="M138.7 203.2l1.1-.4v.8z" fill="none" stroke="#000" stroke-width=".19"/>
<path d="M140 202.8l1.1 .4-1.1 .4z" fill="#fffcf8"/>
<path d="M138.7 205.1h5.6M140 202.8l1.1 .4-1.1 .4z" fill="none" stroke="#000" stroke-width=".19"/>
<path d="M138.7 205.1l1.1-.4v.7z" fill="#fffcf8"/>
<path d="M138.7 205.1l1.1-.4v.7z" fill="none" stroke="#000" stroke-width=".19"/>
<path d="M140 204.7l1.1 .4-1.1 .3z" fill="#fffcf8"/>
<path d="M138.7 186.5h5.6M108.5 204.2h8.1M140 204.7l1.1 .4-1.1 .3z" fill="none" stroke="#000" stroke-width=".19"/>
<path d="M138.7 186.5l1.1-.4v.8z" fill="#fffcf8"/>
<path d="M138.7 186.5l1.1-.4v.8z" fill="none" stroke="#000" stroke-width=".19"/>
<path d="M140 186.1l1.1 .4-1.1 .4z" fill="#fffcf8"/>
<path d="M138.7 188.4h5.6M140 186.1l1.1 .4-1.1 .4z" fill="none" stroke="#000" stroke-width=".19"/>
<path d="M138.7 188.4l1.1-.4v.7z" fill="#fffcf8"/>
<path d="M138.7 188.4l1.1-.4v.7z" fill="none" stroke="#000" stroke-width=".19"/>
<path d="M140 188l1.1 .4-1.1 .3z" fill="#fffcf8"/>
<path d="M138.7 195.8h5.6M140 188l1.1 .4-1.1 .3z" fill="none" stroke="#000" stroke-width=".19"/>
<path d="M138.7 195.8l1.1-.4v.8z" fill="#fffcf8"/>
<path d="M138.7 195.8l1.1-.4v.8z" fill="none" stroke="#000" stroke-width=".19"/>
<path d="M140 195.4l1.1 .4-1.1 .4z" fill="#fffcf8"/>
<path d="M138.7 192.1h5.6M140 195.4l1.1 .4-1.1 .4z" fill="none" stroke="#000" stroke-width=".19"/>
<path d="M138.7 192.1l1.1-.4v.7z" fill="#fffcf8"/>
<path d="M138.7 192.1l1.1-.4v.7z" fill="none" stroke="#000" stroke-width=".19"/>
<path d="M140 191.7l1.1 .4-1.1 .3z" fill="#fffcf8"/>
<path d="M140 191.7l1.1 .4-1.1 .3z" fill="none" stroke="#000" stroke-width=".19"/>
<path d="M51.5 168h-3.7v12.9h3.7M51.5 184.7h-3.7v13h3.7M51.5 201.3h-3.7v5.6h3.7" fill="none" stroke="#00f" stroke-width=".19"/>
<path d="M302 129h63M346.4 125.3v5.6" fill="none" stroke="#000080" stroke-width=".19"/>
<circle cx="346.4" cy="125.3" r=".35" fill="#000080"/>
<circle cx="346.4" cy="125.3" r=".35" fill="none" stroke="#000080" stroke-width=".19"/>
<path d="M365 128.1h13.9l.9 .9-.9 .9h-13.9z" fill-rule="evenodd" fill="#ffff80"/>
<path d="M365 128.1h13.9l.9 .9-.9 .9h-13.9z" fill="none" stroke="#800000" stroke-width=".19"/>
<path d="M136.9 101.2l.9-1h12.9l1 1-1 .9h-12.9z" fill-rule="evenodd" fill="#ffff80"/>
<path d="M136.9 101.2l.9-1h12.9l1 1-1 .9h-12.9z" fill="none" stroke="#800000" stroke-width=".19"/>
<path d="M136.9 103l.9-.9h12.9l1 .9-1 1h-12.9z" fill-rule="evenodd" fill="#ffff80"/>
<path d="M136.9 103l.9-.9h12.9l1 .9-1 1h-12.9z" fill="none" stroke="#800000" stroke-width=".19"/>
<path d="M136.9 104.9l.9-.9h12.9l1 .9-1 .9h-12.9z" fill-rule="evenodd" fill="#ffff80"/>
<path d="M136.9 104.9l.9-.9h12.9l1 .9-1 .9h-12.9z" fill="none" stroke="#800000" stroke-width=".19"/>
<path d="M136.9 106.7l.9-.9h12.9l1 .9-1 1h-12.9z" fill-rule="evenodd" fill="#ffff80"/>
<path d="M136.9 106.7l.9-.9h12.9l1 .9-1 1h-12.9z" fill="none" stroke="#800000" stroke-width=".19"/>
<path d="M325.1 100.2h13l.9 1-.9 .9h-13l-.9-.9z" fill-rule="evenodd" fill="#ffff80"/>
<path d="M325.1 100.2h13l.9 1-.9 .9h-13l-.9-.9z" fill="none" stroke="#800000" stroke-width=".19"/>
<path d="M325.1 102.1h13l.9 .9-.9 1h-13l-.9-1z" fill-rule="evenodd" fill="#ffff80"/>
<path d="M325.1 102.1h13l.9 .9-.9 1h-13l-.9-1z" fill="none" stroke="#800000" stroke-width=".19"/>
<path d="M325.1 104h13l.9 .9-.9 .9h-13l-.9-.9z" fill-rule="evenodd" fill="#ffff80"/>
<path d="M325.1 104h13l.9 .9-.9 .9h-13l-.9-.9z" fill="none" stroke="#800000" stroke-width=".19"/>
<path d="M324.2 106.7l.9-.9h13l.9 .9-.9 1h-13z" fill-rule="evenodd" fill="#ffff80"/>
<path d="M324.2 106.7l.9-.9h13l.9 .9-.9 1h-13z" fill="none" stroke="#800000" stroke-width=".19"/>
<path d="M113.8 107.9l1.5 1.4M113.8 109.7l1.5 1.5M113.8 111.5l1.5 1.5M113.8 113.4l1.5 1.5M115.3 107.9l-1.5 1.4M115.3 109.7l-1.5 1.5M115.3 111.5l-1.5 1.5M115.3 113.4l-1.5 1.5" fill="none" stroke="#f00" stroke-width=".19"/>
<path d="M146.1 184.7h11.2v13h-11.2z" fill-rule="evenodd" fill="#fff"/>
<path d="M146.1 184.7h11.2v13h-11.2z" fill="none" stroke="#f00" stroke-width=".19" stroke-dasharray=".4 .4"/>
<path d="M147.1 185l.7 1.3h-1.5z" fill="none" stroke="#f33" stroke-width=".19"/>
<g fill="none" stroke="#f00" stroke-width=".19">
<path d="M153.5 197.7v1.1"/>
<circle cx="153.5" cy="199.9" r="1.09"/>
</g>
<path d="M146.1 166.1h11.2v14.8h-11.2z" fill-rule="evenodd" fill="#fff"/>
<path d="M146.1 166.1h11.2v14.8h-11.2z" fill="none" stroke="#f00" stroke-width=".19" stroke-dasharray=".4 .4"/>
<path d="M147.1 166.5l.7 1.3h-1.5z" fill="none" stroke="#f33" stroke-width=".19"/>
<g fill="none" stroke="#f00" stroke-width=".19">
<path d="M153.5 165v1.1"/>
<circle cx="153.5" cy="163.9" r="1.09"/>
</g>
<text font-size="12.1" fill="#800000" x="149.5" y="28.1">CPU - SPI, I2C, SD, MMC</text>
<g font-size="6" fill="#800000">
<text x="88" y="86.9">SD-CARD</text>
<text x="245.4" y="88.8">MMC-CARD</text>
<text x="76" y="159.3">SPI FLASH, I2C</text>
</g>
<text font-size="2.7" fill="#000080" x="376.2" y="259.4">Hardware design courses</text>
<text font-size="2" fill="#000080" x="376.2" y="262.2">http://www.fedevel.com/academy/</text>
<g font-size="1.8" fill="#00f">
<text x="73.8" y="97.1">i.MX6Q - SD3</text>
<text x="261.1" y="97.1">i.MX6Q - SD2</text>
<text x="84.9" y="165.7">i.MX6Q - SPI, I2C</text>
</g>
<g font-size="1.7">
<text x="28.7" y="6.2">1</text>
<text x="80.4" y="6.2">2</text>
<text x="132.2" y="6.2">3</text>
<text x="183.8" y="6.2">4</text>
<text x="235.6" y="6.2">5</text>
<text x="287.3" y="6.2">6</text>
<text x="339" y="6.2">7</text>
<text x="390.7" y="6.2">8</text>
<text x="5.5" y="40.8">A</text>
<text x="413.6" y="40.8">A</text>
<text x="60.7" y="101.8">SD3_DATA0 / UART1_CTS_B / FLEXCAN2_TX / &lt;GPIO7_IO04&gt;</text>
<text x="110.5" y="100.8">E14</text>
<text x="242.7" y="101.8">SD2_DATA0 / AUD4_RXD / KEY_ROW7 / &lt;GPIO1_IO15&gt; / DCIC2_OUT</text>
<text x="297.9" y="100.8">A22</text>
<text x="60.6" y="103.6">SD3_DATA1 / UART1_RTS_B / FLEXCAN2_RX / &lt;GPIO7_IO05&gt;</text>
<text x="73.6" y="107.3">SD3_DATA3 / UART3_CTS_B / &lt;GPIO7_IO07&gt;</text>
<text x="86.2" y="105.5">SD3_DATA2 / &lt;GPIO7_IO06&gt;</text>
<text x="110.5" y="106.4">B15</text>
<text x="110.5" y="102.7">F14</text>
<text x="110.5" y="104.6">A15</text>
<text x="245" y="103.6">SD2_DATA1 / EIM_CS2 / AUD4_TXFS / KEY_COL7 / &lt;GPIO1_IO14&gt;</text>
<text x="245.1" y="105.5">SD2_DATA2 / EIM_CS3 / AUD4_TXD / KEY_ROW6 / &lt;GPIO1_IO13&gt;</text>
<text x="253.8" y="107.3">SD2_DATA3 / KEY_COL6 / AUD4_TXC / &lt;GPIO1_IO12&gt;</text>
<text x="297.9" y="102.7">E20</text>
<text x="297.9" y="104.6">A23</text>
<text x="297.9" y="106.4">B22</text>
<text x="5.5" y="113.6">B</text>
<text x="70.9" y="112.9">SD3_DATA6 / UART1_RX_DATA / &lt;GPIO6_IO18&gt;</text>
<text x="70.9" y="109.2">SD3_DATA4 / UART2_RX_DATA / &lt;GPIO7_IO01&gt;</text>
<text x="70.9" y="111">SD3_DATA5 / UART2_TX_DATA / &lt;GPIO7_IO00&gt;</text>
<text x="110.5" y="112">E13</text>
<text x="110.5" y="108.2">D13</text>
<text x="110.5" y="113.8">F13</text>
<text x="110.5" y="110.1">C13</text>
<text x="260.3" y="109.2">NAND_DATA04 / SD2_DATA4 / &lt;GPIO2_IO04&gt;</text>
<text x="260.3" y="111">NAND_DATA05 / SD2_DATA5 / &lt;GPIO2_IO05&gt;</text>
<text x="260.3" y="112.9">NAND_DATA06 / SD2_DATA6 / &lt;GPIO2_IO06&gt;</text>
<text x="297.9" y="108.2">A19</text>
<text x="297.9" y="110.1">B18</text>
<text x="297.9" y="112">E17</text>
<text x="297.9" y="113.8">C18</text>
<text x="413.6" y="113.6">B</text>
<text x="70.9" y="114.8">SD3_DATA7 / UART1_TX_DATA / &lt;GPIO6_IO17&gt;</text>
<text x="110.5" y="119.4">B13</text>
<text x="260.3" y="114.8">NAND_DATA07 / SD2_DATA7 / &lt;GPIO2_IO07&gt;</text>
<text x="297.9" y="119.4">F19</text>
<text x="62.4" y="120.3">SD3_CMD / UART2_CTS_B / FLEXCAN1_TX / &lt;GPIO7_IO02&gt;</text>
<text x="62.8" y="122.2">SD3_CLK / UART2_RTS_B / FLEXCAN1_RX / &lt;GPIO7_IO03&gt;</text>
<text x="72.9" y="124">NAND_DATA00 / SD1_DATA4 / &lt;GPIO2_IO00&gt;</text>
<text x="72.9" y="125.9">NAND_DATA01 / SD1_DATA5 / &lt;GPIO2_IO01&gt;</text>
<text x="110.5" y="123.1">A18</text>
<text x="110.5" y="125">C17</text>
<text x="110.5" y="121.2">D14</text>
<text x="254.9" y="120.3">SD2_CMD / KEY_ROW5 / AUD4_RXC / &lt;GPIO1_IO11&gt;</text>
<text x="255.1" y="122.2">SD2_CLK / KEY_COL5 / AUD4_RXFS / &lt;GPIO1_IO10&gt;</text>
<text x="260.3" y="124">NAND_DATA02 / SD1_DATA6 / &lt;GPIO2_IO02&gt;</text>
<text x="260.3" y="125.9">NAND_DATA03 / SD1_DATA7 / &lt;GPIO2_IO03&gt;</text>
<text x="297.9" y="121.2">C21</text>
<text x="297.9" y="123.1">F16</text>
<text x="297.9" y="125">D17</text>
<text x="245.3" y="129.6">ESAI_TX_CLK / I2C3_SDA / &lt;GPIO1_IO06&gt; / SD2_LCTL / MLB_SIG</text>
<text x="297.9" y="128.7">T3</text>
<text x="199.9" y="132.4">DESIGN NOTE:</text>
<text x="199.9" y="134.2">The maximum image size to load</text>
<text x="199.9" y="136.1">in SD/MMC boot is 32MB. (iMX6</text>
<text x="199.9" y="137.9">reference manual)</text>
<text x="53.6" y="170.4">ECSPI1_MOSI / ENET_TX_DATA3 / AUD5_TXD / KEY_ROW0 / UART4_RX_DATA / &lt;GPIO4_IO07&gt; / DCIC2_OUT</text>
<text x="55.7" y="172.3">ECSPI1_MISO / ENET_MDIO / AUD5_TXFS / KEY_COL1 / UART5_TX_DATA / &lt;GPIO4_IO08&gt; / SD1_VSELECT</text>
<text x="140.2" y="169.5">V6</text>
<text x="140.2" y="171.3">U7</text>
<text x="54.2" y="176">ECSPI1_SCLK / ENET_RX_DATA3 / AUD5_TXC / KEY_COL0 / UART4_TX_DATA / &lt;GPIO4_IO06&gt; / DCIC1_OUT</text>
<text x="58.2" y="179.7">ECSPI1_SS0 / ENET_COL / AUD5_RXD / KEY_ROW1 / UART5_RX_DATA / &lt;GPIO4_IO09&gt; / SD2_VSELECT</text>
<text x="140.2" y="175">W5</text>
<text x="140.2" y="178.7">U6</text>
<text x="5.5" y="186.4">C</text>
<text x="58.2" y="188.9">IPU1_DISP0_DATA17 / LCD_DATA17 / ECSPI2_MISO / AUD5_TXD / SDMA_EXT_EVENT1 / &lt;GPIO5_IO11&gt;</text>
<text x="58.3" y="187.1">IPU1_DISP0_DATA16 / LCD_DATA16 / ECSPI2_MOSI / AUD5_TXC / SDMA_EXT_EVENT0 / &lt;GPIO5_IO10&gt;</text>
<text x="140.2" y="191.7">U23</text>
<text x="140.2" y="186.2">T21</text>
<text x="140.2" y="188">U24</text>
<text x="413.6" y="186.4">C</text>
<text x="57.3" y="192.7">IPU1_DISP0_DATA19 / LCD_DATA19 / ECSPI2_SCLK / AUD5_RXD / AUD4_RXC / &lt;GPIO5_IO13&gt; / EIM_CS3</text>
<text x="57.5" y="196.4">IPU1_DISP0_DATA18 / LCD_DATA18 / ECSPI2_SS0 / AUD5_TXFS / AUD4_RXFS / &lt;GPIO5_IO12&gt; / EIM_CS2</text>
<text x="140.2" y="195.5">V25</text>
<text x="75" y="203.8">NAND_CE3_B / IPU1_SISG1 / ESAI_TX1 / EIM_ADDR26 / &lt;GPIO6_IO16&gt; / I2C4_SDA</text>
<text x="140.2" y="202.9">D16</text>
<text x="108" y="205.7">NAND_WP / &lt;GPIO6_IO09&gt; / I2C4_SCL</text>
<text x="140.2" y="204.7">E15</text>
<text x="5.5" y="259.2">D</text>
<text x="413.6" y="259.2">D</text>
<text x="28.7" y="291.9">1</text>
<text x="80.4" y="291.9">2</text>
<text x="132.2" y="291.9">3</text>
<text x="183.8" y="291.9">4</text>
<text x="235.6" y="291.9">5</text>
<text x="287.3" y="291.9">6</text>
<text x="339" y="291.9">7</text>
<text x="390.7" y="291.9">8</text>
</g>
<g font-size="1.7" fill="#000080">
<text x="55.2" y="93.4">U1K</text>
<text x="240.7" y="93.4">U1J</text>
<text x="152" y="101.8">3</text>
<text x="339.4" y="101.8">3</text>
<text x="152" y="103.6">3</text>
<text x="152" y="105.5">3</text>
<text x="152" y="107.3">3</text>
<text x="339.4" y="103.6">3</text>
<text x="339.4" y="105.5">3</text>
<text x="339.4" y="107.3">3</text>
<text x="159.8" y="109.9">R38</text>
<text x="159.8" y="111.8">10k</text>
<text x="167.3" y="109.9">R39</text>
<text x="167.3" y="111.8">10k</text>
<text x="339.4" y="109.2">3</text>
<text x="339.4" y="111">3</text>
<text x="339.4" y="112.9">3</text>
<text x="347.2" y="109.9">R41</text>
<text x="347.2" y="111.8">10k</text>
<text x="354.7" y="109.9">R42</text>
<text x="354.7" y="111.8">10k</text>
<text x="135" y="119.4">22R</text>
<text x="144.3" y="119.4">R1</text>
<text x="320.5" y="119.4">22R</text>
<text x="329.8" y="119.4">R52</text>
<text x="339.4" y="114.8">3</text>
<text x="135" y="121.2">22R</text>
<text x="144.3" y="121.2">R50</text>
<text x="192.9" y="120.3">3</text>
<text x="192.9" y="124">3</text>
<text x="192.9" y="122.2">3</text>
<text x="192.9" y="125.9">3</text>
<text x="320.5" y="121.2">22R</text>
<text x="329.8" y="121.2">R66</text>
<text x="380.2" y="120.3">3</text>
<text x="380.2" y="124">3</text>
<text x="380.2" y="122.2">3</text>
<text x="380.2" y="125.9">3</text>
<text x="55.2" y="130.5">MCIMX6Q5EYM10AC</text>
<text x="159.8" y="130.3">R40</text>
<text x="380.2" y="129.6">3</text>
<text x="159.8" y="132.2">100k</text>
<text x="240.7" y="134.2">MCIMX6Q5EYM10AC</text>
<text x="347.2" y="134">R43</text>
<text x="347.2" y="135.9">100k</text>
<text x="46" y="163.5">U1L</text>
<text x="200.3" y="170.4">14</text>
<text x="200.3" y="172.3">14</text>
<text x="159" y="174.3">R112</text>
<text x="159" y="177.6">22R</text>
<text x="200.3" y="176">14</text>
<text x="200.3" y="179.7">14</text>
<text x="159" y="191">R159</text>
<text x="200.3" y="187.1">3</text>
<text x="200.3" y="188.9">3</text>
<text x="159" y="194.4">22R</text>
<text x="200.3" y="192.7">3</text>
<text x="200.3" y="196.4">3</text>
<text x="211.8" y="197.1">R44</text>
<text x="219.2" y="197.1">R45</text>
<text x="211.8" y="199">4k7</text>
<text x="219.2" y="199">4k7</text>
<text x="243" y="209.4">3</text>
<text x="46" y="210.3">MCIMX6Q5EYM10AC</text>
<text x="243" y="211.2">3</text>
<text x="350.2" y="267.8">(c) 2013 FEDEVEL www.fedevel.com</text>
<text x="385.4" y="267.8">CONFIDENTAL. Do not distribute.</text>
<text x="359.5" y="273.3">iMX6 Rex Module</text>
<text x="385.4" y="273.3">Variant name not interpreted</text>
<text x="359.5" y="277.1">[08] - CPU - SPI, I2C, SD, MMC.SchDoc</text>
<text x="398.4" y="277.1">Checked by</text>
<text x="363.2" y="286.3">24. 5. 2013</text>
<text x="394.7" y="286.3">8</text>
<text x="402.1" y="282.7">V1I1</text>
<text x="402.1" y="286.3">20</text>
</g>
<g font-size="1.7" fill="#f00">
<text x="122.5" y="93.4">Net Class</text>
<text x="125.5" y="95.8">i</text>
<text x="309.9" y="93.4">Net Class</text>
<text x="312.9" y="95.8">i</text>
<text x="149.6" y="130">i</text>
<text x="146.6" y="132.4">Net Class</text>
<text x="332.1" y="136.1">Net Class</text>
<text x="335.1" y="133.7">i</text>
<text x="150.3" y="162.1">Net Class</text>
<text x="153.3" y="164.5">i</text>
<text x="170.7" y="162.1">Net Class</text>
<text x="173.7" y="164.5">i</text>
<text x="150.3" y="202.9">Net Class</text>
<text x="153.3" y="200.4">i</text>
<text x="170.7" y="202.9">Net Class</text>
<text x="173.7" y="200.4">i</text>
<text x="173.7" y="215.3">i</text>
<text x="170.7" y="217.7">Net Class</text>
</g>
<g font-size="1.7" fill="#800000">
<text x="140.5" y="101.8">SD3_DATA0</text>
<text x="164.6" y="100.8">+3V3</text>
<text x="327.9" y="101.8">SD2_DATA0</text>
<text x="352" y="100.8">+3V3</text>
<text x="140.5" y="103.6">SD3_DATA1</text>
<text x="140.5" y="105.5">SD3_DATA2</text>
<text x="140.5" y="107.3">SD3_DATA3</text>
<text x="327.9" y="103.6">SD2_DATA1</text>
<text x="327.9" y="105.5">SD2_DATA2</text>
<text x="327.9" y="107.3">SD2_DATA3</text>
<text x="327.9" y="109.2">SD2_DATA4</text>
<text x="327.9" y="111">SD2_DATA5</text>
<text x="327.9" y="112.9">SD2_DATA6</text>
<text x="327.9" y="114.8">SD2_DATA7</text>
<text x="183" y="120.3">SD3_CMD</text>
<text x="183.5" y="122.2">SD3_CLK</text>
<text x="184.3" y="125.9">SD3_WP</text>
<text x="184.5" y="124">SD3_CD</text>
<text x="370.4" y="120.3">SD2_CMD</text>
<text x="370.8" y="122.2">SD2_CLK</text>
<text x="371.7" y="125.9">SD2_WP</text>
<text x="371.9" y="124">SD2_CD</text>
<text x="370.8" y="129.6">SD2_ACT</text>
<text x="188.7" y="170.4">CSPI1_MOSI</text>
<text x="188.7" y="172.3">CSPI1_MISO</text>
<text x="189.5" y="176">CSPI1_CLK</text>
<text x="190" y="179.7">CSPI1_CS0</text>
<text x="188.7" y="187.1">CSPI2_MOSI</text>
<text x="188.7" y="188.9">CSPI2_MISO</text>
<text x="212.8" y="186.2">+3V3</text>
<text x="189.5" y="192.7">CSPI2_CLK</text>
<text x="190" y="196.4">CSPI2_CS0</text>
<text x="233.2" y="209.4">I2C4_SDA</text>
<text x="233.5" y="211.2">I2C4_SCL</text>
</g>
<g font-size="1.4" fill="#000080">
<text x="122" y="91.6">ClassName: SD_CARD</text>
<text x="309.4" y="91.6">ClassName: MMC_CARD</text>
<text x="140.6" y="134.3">ClassName: SD_CARD</text>
<text x="327.9" y="138">ClassName: MMC_CARD</text>
<text x="149.8" y="160.3">ClassName: SPI1</text>
<text x="170.3" y="160.3">ClassName: SPI1</text>
<text x="149.8" y="204.8">ClassName: SPI2</text>
<text x="170.3" y="204.8">ClassName: SPI2</text>
<text x="170.3" y="219.6">ClassName: I2C</text>
</g>
<text font-size="1.3" fill="#00f" x="385.4" y="271.6">Variant:</text>
<g font-size="1.1" fill="#800000">
<text x="122" y="101">SD3_DATA0</text>
<text x="309.4" y="101">SD2_DATA0</text>
<text x="122" y="102.8">SD3_DATA1</text>
<text x="122" y="104.6">SD3_DATA2</text>
<text x="122" y="106.5">SD3_DATA3</text>
<text x="309.4" y="102.8">SD2_DATA1</text>
<text x="309.4" y="104.6">SD2_DATA2</text>
<text x="309.4" y="106.5">SD2_DATA3</text>
<text x="309.4" y="108.4">SD2_DATA4</text>
<text x="309.4" y="110.2">SD2_DATA5</text>
<text x="309.4" y="112.1">SD2_DATA6</text>
<text x="309.4" y="113.9">SD2_DATA7</text>
<text x="122" y="119.5">SD3_CMD_R</text>
<text x="309.4" y="119.5">SD2_CMD</text>
<text x="335.4" y="119.5">SD2_CMD</text>
<text x="122" y="123.2">SD3_CD</text>
<text x="122" y="125.1">SD3_WP</text>
<text x="122" y="121.4">SD3_CLK_R</text>
<text x="309.4" y="123.2">SD2_CD</text>
<text x="309.4" y="125.1">SD2_WP</text>
<text x="309.4" y="121.4">SD2_CLK_R</text>
<text x="335.4" y="121.4">SD2_CLK</text>
<text x="335.4" y="128.8">SD2_ACT</text>
<text x="170.3" y="169.6">CSPI1_MOSI</text>
<text x="170.3" y="171.4">CSPI1_MISO</text>
<text x="170.3" y="175.2">CSPI1_CLK</text>
<text x="170.3" y="178.9">CSPI1_CS0</text>
<text x="170.3" y="186.3">CSPI2_MOSI</text>
<text x="170.3" y="188.1">CSPI2_MISO</text>
<text x="170.3" y="191.9">CSPI2_CLK</text>
<text x="170.3" y="195.6">CSPI2_CS0</text>
<text x="170.3" y="208.5">I2C4_SDA</text>
<text x="170.3" y="210.4">I2C4_SCL</text>
</g>
<g font-size="1.1" fill="#00f">
<text x="48.8" y="176.9" transform="rotate(-90 48.8 176.9)">SPINOR</text>
<text x="48.8" y="193.6" transform="rotate(-90 48.8 193.6)">ECSPI2</text>
<text x="48.8" y="205.7" transform="rotate(-90 48.8 205.7)">I2C4</text>
<text x="348.3" y="272.9">Title:</text>
<text x="348.3" y="276.6">Page Contents:</text>
<text x="402.1" y="280.3">Revision:</text>
<text x="348.3" y="282.2">Size:</text>
<text x="348.3" y="285.9">Date:</text>
<text x="363.2" y="282.2">DWG NO</text>
<text x="389.2" y="285.9">Sheet</text>
<text x="398.4" y="285.9">of</text>
</g>
</svg>
